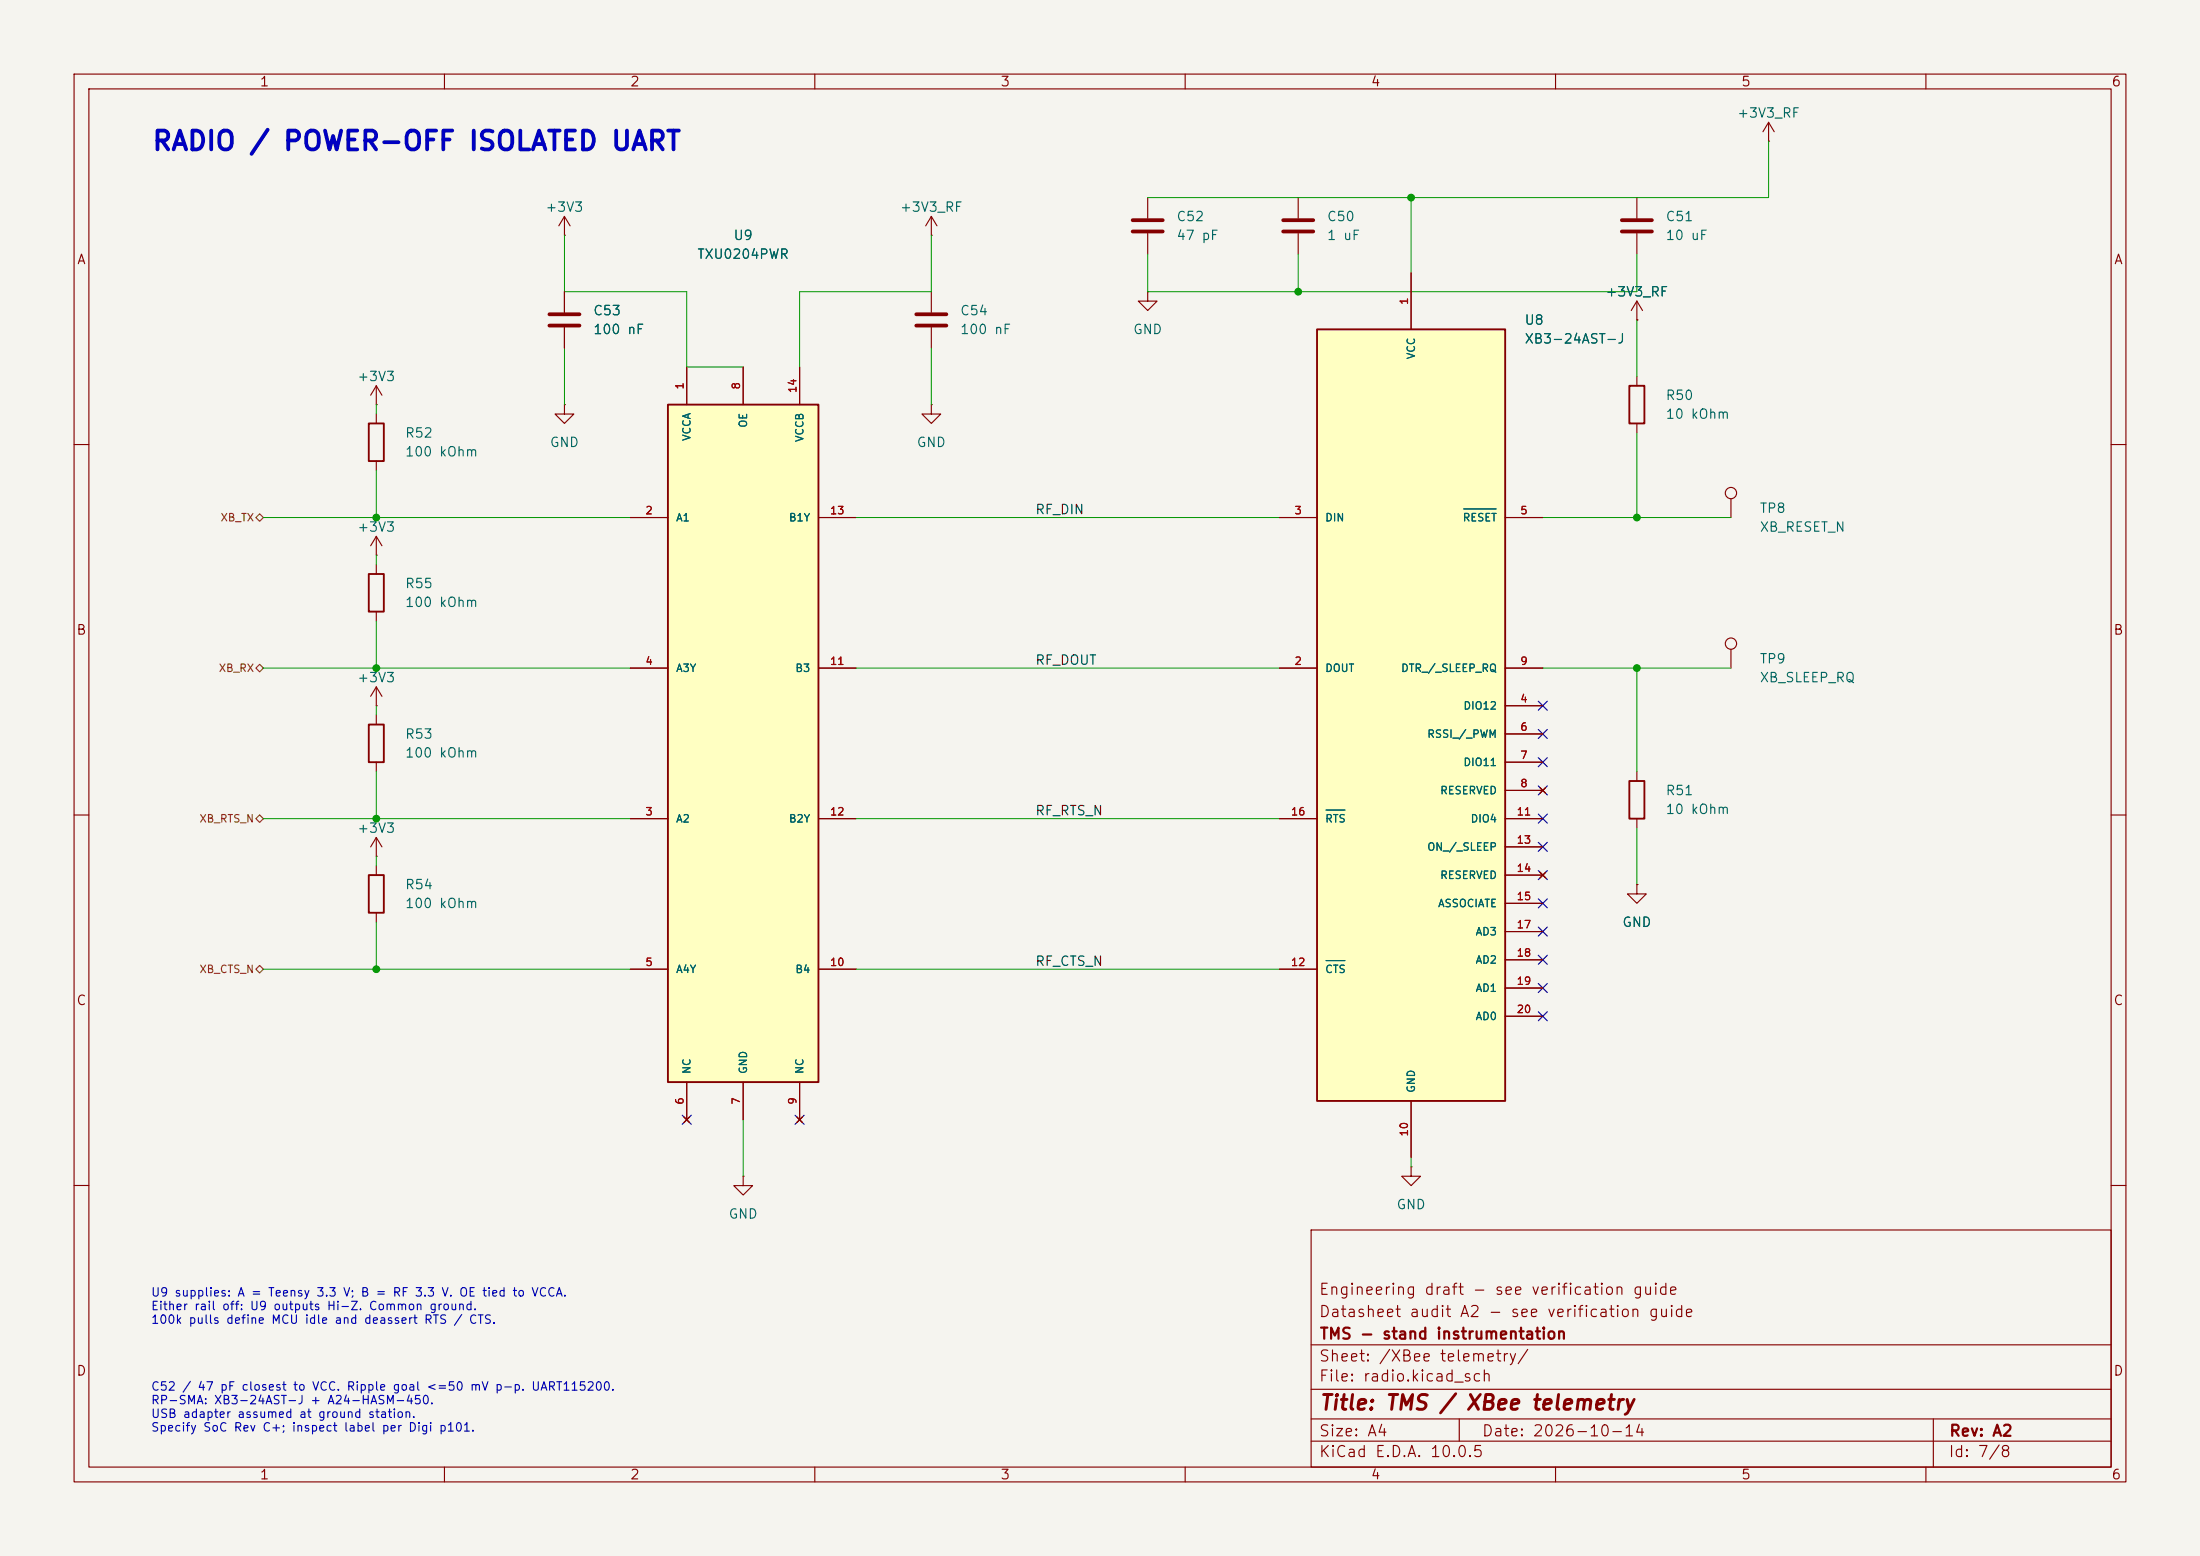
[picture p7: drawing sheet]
<svg xmlns="http://www.w3.org/2000/svg" width="297mm" height="210mm" viewBox="0 0 297 210" stroke-linecap="round" stroke-linejoin="round" font-family="sans-serif">
<path d="M0 0h297v210h-297z" fill="#f5f4ef" stroke="#f5f4ef" stroke-width=".14"/>
<g fill="none" stroke="#840000" stroke-width=".15">
<path d="M10 10h277v190h-277zM12 12h273v186h-273zM60 10v2M110 10v2M160 10v2M210 10v2M260 10v2M125.7 31.8h.1M125.7 29.2l-.7 1.3M125.7 29.2l.8 1.3M125.7 29.2v2.6M10 60h2"/>
<path d="M50.8 76.2v1.3M285 60h2M50.8 82.6v1.2M233.7 87.6v2.6M10 110h2M285 110h2M10 160h2M177 166h108v32h-108zM285 160h2M60 198v2M110 198v2M160 198v2"/>
<path d="M177 194.5h108M177 191.5h108M177 187.5h108M177 181.5h108M197 191.5v3M210 198v2M260 198v2M261 191.5v6.5"/>
<circle cx="233.7" cy="86.9" r=".76"/>
</g>
<path d="M49.8 77.5h2v5.1h-2z" fill="none" stroke="#840000" stroke-width=".25"/>
<path d="M177.8 44.5h25.4v104.1h-25.4z" fill="#ffffc2"/>
<path d="M177.8 44.5h25.4v104.1h-25.4zM220 105.4h2v5.1h-2z" fill="none" stroke="#840000" stroke-width=".25"/>
<g fill="none" stroke="#840000" stroke-width=".15">
<path d="M238.8 19.1h.1M238.8 16.5l-.8 1.3M238.8 16.5l.7 1.3M238.8 16.5v2.6M125.7 39.4v2.8M154.9 39.4v1.2h1.3l-1.3 1.3-1.2-1.3h1.2M154.9 39.4h.1M154.9 26.7v2.8M154.9 31.5v2.8M175.3 26.7v2.8M175.3 31.5v2.8M190.5 36.8v7.7"/>
<path d="M221 26.7v2.8M221 31.5v2.8M125.7 54.6v1.3h1.3l-1.3 1.3-1.2-1.3h1.2M125.7 54.6h.1M125.7 44.2v2.8M221 43.2h.1M221 40.6v2.6M221 40.6l-.8 1.3M221 40.6l.7 1.3M50.8 74.9h.1M50.8 72.4l-.8 1.3M50.8 72.4l.8 1.3"/>
<path d="M50.8 72.4v2.5M172.7 69.9h5.1M203.2 69.9h5.1M50.8 95.3h.1M50.8 92.7v2.6M50.8 92.7l-.8 1.3M50.8 92.7l.8 1.3M172.7 90.2h5.1M203.2 90.2h5.1M203.2 95.3h5.1M203.2 99.1h5.1M172.7 110.5h5.1"/>
<path d="M203.2 102.9h5.1M203.2 106.7h5.1M203.2 110.5h5.1M203.2 114.3h5.1M203.2 118.1h5.1M207.9 106.3l.8 .8M207.9 117.7l.8 .8M208.7 106.3l-.8 .8M208.7 117.7l-.8 .8M221 119.4v1.3h1.2l-1.2 1.2-1.3-1.2h1.3M221 119.4h.1M221 104.1v1.3"/>
<path d="M221 110.5v1.3M172.7 130.8h5.1M203.2 121.9h5.1M203.2 125.7h5.1M203.2 129.5h5.1M203.2 133.4h5.1M203.2 137.2h5.1M100.3 158.8v1.2h1.3l-1.3 1.3-1.2-1.3h1.2M100.3 158.8h.1M190.5 157.5v1.3h1.3l-1.3 1.2-1.3-1.2h1.3M190.5 157.5h.1M190.5 148.6v7.6"/>
</g>
<path d="M197.6 68.7h4.4M179 109.3h2.6M179 129.6h2.6" fill="none" stroke="#006464" stroke-width=".15"/>
<path d="M152.9 29.7h4.1M152.9 31.2h4.1M173.2 29.7h4.1M173.2 31.2h4.1M218.9 29.7h4.1M218.9 31.2h4.1M123.7 42.4h4.1M123.7 43.9h4.1" fill="none" stroke="#840000" stroke-width=".51"/>
<path d="M90.2 54.6h20.3v91.5h-20.3z" fill="#ffffc2"/>
<path d="M49.8 57.2h2v5h-2zM90.2 54.6h20.3v91.5h-20.3zM220 52.1h2v5.1h-2zM49.8 97.8h2v5.1h-2zM49.8 118.1h2v5.1h-2z" fill="none" stroke="#840000" stroke-width=".25"/>
<g fill="none" stroke="#840000" stroke-width=".15">
<path d="M76.2 31.8h.1M76.2 29.2v2.6M76.2 39.4v2.8M76.2 29.2l-.8 1.3M76.2 29.2l.8 1.3M190.5 36.8v7.7M50.8 54.6h.1M50.8 52.1v2.5M50.8 55.9v1.3M50.8 52.1l-.8 1.2M50.8 52.1l.8 1.2M76.2 54.6v1.3h1.3l-1.3 1.3-1.3-1.3h1.3"/>
<path d="M76.2 54.6h.1M76.2 44.2v2.8M92.7 49.5v5.1M100.3 49.5v5.1M107.9 49.5v5.1M221 43.2h.1M221 50.8v1.3M221 57.2v1.2M50.8 62.2v1.3M85.1 69.9h5.1M110.5 69.9h5.1M172.7 69.9h5.1"/>
<path d="M203.2 69.9h5.1M233.7 67.3v2.6M50.8 96.5v1.3M85.1 90.2h5.1M110.5 90.2h5.1M172.7 90.2h5.1M203.2 90.2h5.1M203.2 95.3h5.1M203.2 99.1h5.1M50.8 115.6h.1M50.8 102.9v1.2M50.8 113v2.6"/>
<path d="M50.8 116.8v1.3M50.8 113l-.8 1.3M50.8 113l.8 1.3M85.1 110.5h5.1M110.5 110.5h5.1M172.7 110.5h5.1M203.2 110.5h5.1M203.2 102.9h5.1M203.2 106.7h5.1M203.2 114.3h5.1M203.2 118.1h5.1M207.9 106.3l.8 .8"/>
<path d="M207.9 117.7l.8 .8M208.7 106.3l-.8 .8M208.7 117.7l-.8 .8M221 119.4h.1M50.8 123.2v1.3M85.1 130.8h5.1M110.5 130.8h5.1M172.7 130.8h5.1M203.2 121.9h5.1M203.2 125.7h5.1M203.2 129.5h5.1M203.2 133.4h5.1"/>
<path d="M203.2 137.2h5.1M92.3 150.7l.8 .8M92.7 146.1v5M93.1 150.7l-.8 .8M100.3 146.1v5M107.6 150.7l.7 .8M107.9 146.1v5M108.3 150.7l-.7 .8M190.5 148.6v7.6"/>
<circle cx="233.7" cy="66.5" r=".76"/>
</g>
<path d="M74.2 42.4h4M74.2 43.9h4" fill="none" stroke="#840000" stroke-width=".51"/>
<path d="M35.1 69.3l.5 .6-.5 .5-.6-.5zM35.1 89.7l.5 .5-.5 .5-.6-.5zM35.1 110l.5 .5-.5 .5-.6-.5zM34.5 130.8l.6-.5 .5 .5-.5 .5z" fill="none" stroke="#725600" stroke-width=".15"/>
<g fill="none" stroke="#009600" stroke-width=".14">
<path d="M238.8 19.1v7.6h-83.9M76.2 31.8v7.6h16.5v10.1h7.6M125.7 31.8v7.6h-17.8v10.1M154.9 34.3v5.1h66.1v-5.1M175.3 34.3v5.1M190.5 26.7v10.1M50.8 54.6v1.3M76.2 47v7.6M125.7 47v7.6M221 43.2v7.6M221 58.4v11.5M35.6 69.9h49.5"/>
<path d="M50.8 63.5v6.4M50.8 74.9v1.3M115.6 69.9h57.1M208.3 69.9h25.4M35.6 90.2h49.5M50.8 83.8v6.4M50.8 95.3v1.2M115.6 90.2h57.1M208.3 90.2h25.4M221 90.2v13.9M35.6 110.5h49.5M50.8 104.1v6.4"/>
<path d="M50.8 115.6v1.2M115.6 110.5h57.1M221 111.8v7.6M35.6 130.8h49.5M50.8 124.5v6.3M115.6 130.8h57.1M100.3 151.1v7.7M190.5 156.2v1.3"/>
</g>
<g fill="none" stroke="#000084" stroke-width=".15">
<path d="M207.7 94.6l1.2 1.3M207.7 98.5l1.2 1.2M208.9 94.6l-1.2 1.3M208.9 98.5l-1.2 1.2M207.7 102.3l1.2 1.2M207.7 106.1l1.2 1.2M207.7 117.5l1.2 1.2M207.7 109.9l1.2 1.2M207.7 113.7l1.2 1.2M208.9 102.3l-1.2 1.2M208.9 106.1l-1.2 1.2M208.9 117.5l-1.2 1.2"/>
<path d="M208.9 109.9l-1.2 1.2M208.9 113.7l-1.2 1.2M207.7 136.6l1.2 1.2M207.7 132.7l1.2 1.3M207.7 128.9l1.2 1.2M207.7 125.1l1.2 1.2M207.7 121.3l1.2 1.2M208.9 136.6l-1.2 1.2M208.9 132.7l-1.2 1.3M208.9 128.9l-1.2 1.2M208.9 125.1l-1.2 1.2M208.9 121.3l-1.2 1.2"/>
<path d="M92.1 150.5l1.2 1.2M93.3 150.5l-1.2 1.2M107.3 150.5l1.3 1.2M108.6 150.5l-1.3 1.2"/>
</g>
<path d="M197.6 68.7h4.4M179 109.3h2.6M179 129.6h2.6" fill="none" stroke="#006464" stroke-width=".15"/>
<g fill="#009600" stroke="#009600" stroke-width=".14">
<circle cx="221" cy="69.9" r=".46"/>
<circle cx="221" cy="90.2" r=".46"/>
<circle cx="175.3" cy="39.4" r=".46"/>
<circle cx="190.5" cy="26.7" r=".46"/>
<circle cx="50.8" cy="130.8" r=".46"/>
<circle cx="50.8" cy="69.9" r=".46"/>
<circle cx="50.8" cy="110.5" r=".46"/>
<circle cx="50.8" cy="90.2" r=".46"/>
</g>
<text font-size="2.5" fill="#0000c2" x="20.4" y="20.9">RADIO / POWER-OFF ISOLATED UART</text>
<text font-size="2" fill="#840000" x="178" y="190.8">Title: TMS / XBee telemetry</text>
<g font-size="1.5" fill="#840000">
<text x="178" y="178.1">Datasheet audit A2 - see verification guide</text>
<text x="178" y="175.1">Engineering draft - see verification guide</text>
<text x="178" y="184.1">Sheet: /XBee telemetry/</text>
<text x="178" y="181.1">TMS - stand instrumentation</text>
<text x="178" y="186.8">File: radio.kicad_sch</text>
<text x="178" y="197">KiCad E.D.A. 10.0.5</text>
<text x="178" y="194.2">Size: A4</text>
<text x="200" y="194.2">Date: 2026-10-14</text>
<text x="263" y="197">Id: 7/8</text>
<text x="263" y="194.2">Rev: A2</text>
</g>
<g font-size="1.3" fill="#840000">
<text x="35" y="12">1</text>
<text x="85" y="12">2</text>
<text x="135" y="12">3</text>
<text x="185" y="12">4</text>
<text x="235" y="12">5</text>
<text x="285" y="12">6</text>
<text x="10.3" y="36">A</text>
<text x="285.3" y="36">A</text>
<text x="10.2" y="86">B</text>
<text x="285.2" y="86">B</text>
<text x="10.2" y="136">C</text>
<text x="285.2" y="136">C</text>
<text x="10.2" y="186">D</text>
<text x="285.2" y="186">D</text>
<text x="35" y="200">1</text>
<text x="85" y="200">2</text>
<text x="135" y="200">3</text>
<text x="185" y="200">4</text>
<text x="235" y="200">5</text>
<text x="285" y="200">6</text>
</g>
<g font-size="1.3" fill="#006464">
<text x="234.4" y="16.2">+3V3_RF</text>
<text x="73.5" y="28.9">+3V3</text>
<text x="121.4" y="28.9">+3V3_RF</text>
<text x="94" y="35.3">TXU0204PWR</text>
<text x="98.9" y="32.7">U9</text>
<text x="158.7" y="30.2">C52</text>
<text x="158.7" y="32.7">47 pF</text>
<text x="179.1" y="30.2">C50</text>
<text x="179.1" y="32.7">1 uF</text>
<text x="224.8" y="30.2">C51</text>
<text x="224.8" y="32.7">10 uF</text>
<text x="216.6" y="40.3">+3V3_RF</text>
<text x="80" y="42.9">C53</text>
<text x="80" y="45.4">100 nF</text>
<text x="129.5" y="42.9">C54</text>
<text x="129.5" y="45.4">100 nF</text>
<text x="152.9" y="45.4">GND</text>
<text x="205.7" y="44.1">U8</text>
<text x="205.7" y="46.7">XB3-24AST-J</text>
<text x="48.1" y="51.8">+3V3</text>
<text x="54.6" y="59.4">R52</text>
<text x="224.8" y="54.3">R50</text>
<text x="224.8" y="56.8">10 kOhm</text>
<text x="54.6" y="61.9">100 kOhm</text>
<text x="74.1" y="60.7">GND</text>
<text x="123.7" y="60.7">GND</text>
<text x="237.5" y="69.5">TP8</text>
<text x="48.1" y="72.1">+3V3</text>
<text x="237.5" y="72.1">XB_RESET_N</text>
<text x="54.6" y="79.7">R55</text>
<text x="54.6" y="82.2">100 kOhm</text>
<text x="237.5" y="89.9">TP9</text>
<text x="48.1" y="92.4">+3V3</text>
<text x="237.5" y="92.4">XB_SLEEP_RQ</text>
<text x="54.6" y="100">R53</text>
<text x="54.6" y="102.6">100 kOhm</text>
<text x="224.8" y="107.6">R51</text>
<text x="48.1" y="112.7">+3V3</text>
<text x="224.8" y="110.2">10 kOhm</text>
<text x="54.6" y="120.3">R54</text>
<text x="54.6" y="122.9">100 kOhm</text>
<text x="218.9" y="125.4">GND</text>
<text x="98.3" y="164.8">GND</text>
<text x="188.4" y="163.5">GND</text>
</g>
<g font-size="1.3" fill="#0f0f0f">
<text x="139.7" y="69.7">RF_DIN</text>
<text x="139.7" y="90">RF_DOUT</text>
<text x="139.7" y="110.4">RF_RTS_N</text>
<text x="139.7" y="130.7">RF_CTS_N</text>
</g>
<g font-size="1.1" fill="#0000c2">
<text x="20.3" y="175.3">U9 supplies: A = Teensy 3.3 V; B = RF 3.3 V. OE tied to VCCA.</text>
<text x="20.3" y="177.1">Either rail off: U9 outputs Hi-Z. Common ground.</text>
<text x="20.3" y="179">100k pulls define MCU idle and deassert RTS / CTS.</text>
<text x="20.3" y="188">C52 / 47 pF closest to VCC. Ripple goal &lt;=50 mV p-p. UART115200.</text>
<text x="20.3" y="189.8">RP-SMA: XB3-24AST-J + A24-HASM-450.</text>
<text x="20.3" y="191.7">USB adapter assumed at ground station.</text>
<text x="20.3" y="193.5">Specify SoC Rev C+; inspect label per Digi p101.</text>
</g>
<g font-size="1" fill="#a90000">
<text x="190.3" y="41.2" transform="rotate(-90 190.3 41.2)">1</text>
<text x="92.5" y="52.7" transform="rotate(-90 92.5 52.7)">1</text>
<text x="100.1" y="52.7" transform="rotate(-90 100.1 52.7)">8</text>
<text x="107.8" y="53.1" transform="rotate(-90 107.8 53.1)">14</text>
<text x="87" y="69.7">2</text>
<text x="112" y="69.7">13</text>
<text x="174.7" y="69.7">3</text>
<text x="205.2" y="69.7">5</text>
<text x="87" y="90">4</text>
<text x="112" y="90">11</text>
<text x="174.7" y="90">2</text>
<text x="205.2" y="90">9</text>
<text x="205.2" y="95.1">4</text>
<text x="205.2" y="98.9">6</text>
<text x="205.2" y="102.7">7</text>
<text x="205.2" y="106.5">8</text>
<text x="87" y="110.3">3</text>
<text x="112" y="110.3">12</text>
<text x="174.2" y="110.3">16</text>
<text x="204.7" y="110.3">11</text>
<text x="204.7" y="114.1">13</text>
<text x="204.7" y="117.9">14</text>
<text x="204.7" y="121.7">15</text>
<text x="204.7" y="125.5">17</text>
<text x="87" y="130.6">5</text>
<text x="112" y="130.6">10</text>
<text x="174.2" y="130.6">12</text>
<text x="204.7" y="129.4">18</text>
<text x="204.7" y="133.2">19</text>
<text x="204.7" y="137">20</text>
<text x="92.5" y="149.2" transform="rotate(-90 92.5 149.2)">6</text>
<text x="100.1" y="149.2" transform="rotate(-90 100.1 149.2)">7</text>
<text x="107.8" y="149.2" transform="rotate(-90 107.8 149.2)">9</text>
<text x="190.3" y="153.5" transform="rotate(-90 190.3 153.5)">10</text>
</g>
<g font-size="1" fill="#006464">
<text x="191.3" y="48.6" transform="rotate(-90 191.3 48.6)">VCC</text>
<text x="93.5" y="59.6" transform="rotate(-90 93.5 59.6)">VCCA</text>
<text x="101.1" y="57.8" transform="rotate(-90 101.1 57.8)">OE</text>
<text x="108.7" y="59.7" transform="rotate(-90 108.7 59.7)">VCCB</text>
<text x="91.2" y="70.6">A1</text>
<text x="106.4" y="70.6">B1Y</text>
<text x="178.8" y="70.6">DIN</text>
<text x="197.4" y="70.6">RESET</text>
<text x="91.2" y="90.9">A3Y</text>
<text x="107.3" y="90.9">B3</text>
<text x="178.8" y="90.9">DOUT</text>
<text x="189.1" y="90.9">DTR_/_SLEEP_RQ</text>
<text x="192.6" y="99.8">RSSI_/_PWM</text>
<text x="197.5" y="96">DIO12</text>
<text x="194.3" y="107.4">RESERVED</text>
<text x="197.5" y="103.6">DIO11</text>
<text x="91.2" y="111.3">A2</text>
<text x="106.4" y="111.3">B2Y</text>
<text x="178.8" y="111.3">RTS</text>
<text x="198.5" y="111.3">DIO4</text>
<text x="192.6" y="115.1">ON_/_SLEEP</text>
<text x="194.3" y="118.9">RESERVED</text>
<text x="194" y="122.7">ASSOCIATE</text>
<text x="91.2" y="131.6">A4Y</text>
<text x="107.3" y="131.6">B4</text>
<text x="178.8" y="131.6">CTS</text>
<text x="199.1" y="126.5">AD3</text>
<text x="199.1" y="130.3">AD2</text>
<text x="199.1" y="134.1">AD1</text>
<text x="199.1" y="137.9">AD0</text>
<text x="93.5" y="145" transform="rotate(-90 93.5 145)">NC</text>
<text x="101.1" y="145" transform="rotate(-90 101.1 145)">GND</text>
<text x="108.7" y="145" transform="rotate(-90 108.7 145)">NC</text>
<text x="191.3" y="147.6" transform="rotate(-90 191.3 147.6)">GND</text>
</g>
<g font-size="1" fill="#725600">
<text x="29.7" y="70.6">XB_TX</text>
<text x="29.4" y="90.9">XB_RX</text>
<text x="26.8" y="111.3">XB_RTS_N</text>
<text x="26.8" y="131.6">XB_CTS_N</text>
</g>
</svg>
